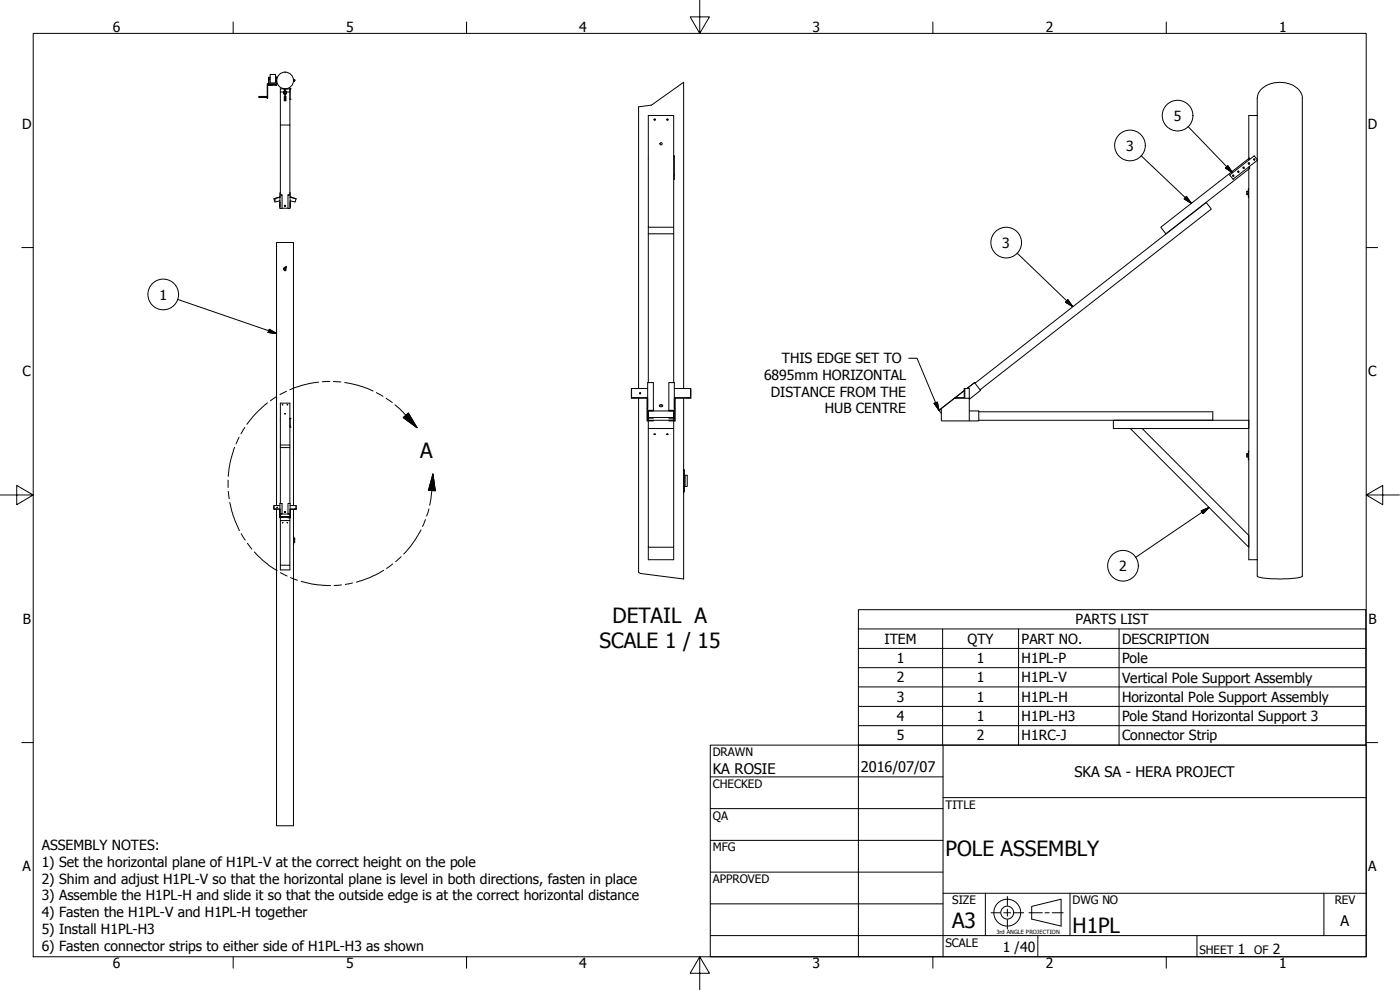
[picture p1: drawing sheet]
<svg xmlns="http://www.w3.org/2000/svg" width="420mm" height="297mm" viewBox="0 0 420 297" stroke-linecap="round" stroke-linejoin="round" font-family="sans-serif">
<!-- layer: Visible (ANSI) -->
<g fill="none" stroke="#000" stroke-width=".3">
<path d="M80.2 28.9h-2.5v.4h2.5l.1-4.2v4.2M80.2 29.3l.1 .3zM80.3 25.1h2.8v.3h-2.8M80.6 23.2l.1 2.4zM80.7 25.6h2.2M80.7 23.2h.4M80.7 23.8h.4M80.7 23.4h.4M80.9 25.6h.1M81.1 22.3h1.6v2.6h-1.6zM81.8 25.3h.1M82.7 23.8h.3"/>
<path d="M82.7 23.4h.3M82.9 23.2v2.4zM82.9 23.2h.1M82.9 23.2h-.2h.3v.2M83 25.4l-.1 .2M83 23.4v1.7M84.1 37.5v21h.5v4h-.6l.1-4.7M84.1 27.6v9.9h2.9M84.1 27.6h1M85 26.7h.1M85.3 29.1l.5-.2h-.5v.2h.4v1.1l.1-1.1M85.3 29.1v1.1z"/>
<path d="M85.3 30.2h.1M85.3 26.7h-1.2v.9M85.3 27.6h.5M85.3 29.6h.2M85.3 29.8h.2M85.4 26.7v.5M85.5 29.3h.2v.9h-.2zM85.5 28.4h.1M85.6 28.4l-.1 .6 .1-.6M85.7 26.7v.5M85.7 29.6h.1M85.7 29.8h.1"/>
<path d="M85.7 26.7h1.4M86 26.7h.1M86 27.6h1M87 26.7v31.8h-.6M87 26.7h.1M87 29.8h.1M87.1 26.7h.1M87.1 29.8h.1M87.1 26.7v3.1M88.1 24v.3M88.3 23.9l.2 .2-.3 .3zM88.3 24.1l-.2 .1 .2 .2"/>
<path d="M88.3 24.1h.1M88.3 24.3v.1M191.6 32.1v84.5M205.2 24.7v91.9M377.3 34.7h-2.5v13.3M83.9 59.1l-1.7 .6M83.9 59.1h.1M84 59.2l-1.8 .5 .3 .9 1.5-.4M84 58.5h.6M87 57.8l.1 4.7h-.7M87.1 58.5h-.7v4M87.1 59.2l1.7 .5"/>
<path d="M87.1 59.1l1.8 .5-.3 1-1.5-.4M87.1 59.1h.1M202.2 46.8h.2v7h-.2M369.1 52.4v.2M369.1 52.6l.9 1.1M370 53.7h.2M374.2 58.3h.1M374.2 58h.1M374.2 57.6h.1M374.3 57.5h.3M374.3 58h.3M374.3 58.4h.3"/>
<path d="M374.6 57.4h-.4v.9M374.8 56.6v2.6M374.8 50.1v117.8h2.5M374.8 48.8v.5M375 47.8v-.4l-26.6 20.8 1.5 2 25.1-19.7v-.6M377.3 47.9v-18.4a5.8 5.8 0 0 1 6-4.7 6.8 6.8 0 0 1 7.4 3.6l.1 144.4a7.3 7.3 0 0 1-4.1 .9l-6.3-.2a5.5 5.5 0 0 1-3.1-.7v-124.7l-7.2 5.6M377.3 47.9l-1-1.1-7.2 5.6M377.3 47.9v.2M83.9 60.8l.1 1.4zM83.9 60.2v.6M84.6 62.5h1.8M85.3 61.7h.4"/>
<path d="M85.9 80l-.3 .2M87.1 60.8v1.4zM87.1 60.2v.6M194.6 68.2v46.6M194.6 70.2h7.6M202.2 68.2v-33.5h-7.6v33.5h7.6v2M202.2 70.2v44.6M85.1 80.7l.1 .1M85.3 80.8h.1M85.3 80.2v1v-1h.5v.2M85.3 80.6h.2M85.3 80.8h.2"/>
<path d="M85.3 80.4l-.2 .2M85.5 80.2h.2v1h-.2zM85.7 81.1h.1M85.7 80.6h.1M85.7 80.8h.1M85.8 80.4l-.1 .8v-1h-.4l.2 .9M85.8 80l.1 .2M86 80.2l-.2 .2M189.5 116.6v2.9h.7M190.2 119.3v.2h4M191.6 119.5v52.2M192.1 117.8l.2 .2-.3 .2v-.3l.2 .1-.1 .2"/>
<path d="M194.2 119.5h.2v3h-.2zM194.4 116.6h-4.9v2.7h4.9M202.4 116.6h4.9v2.7h-4.9M205.2 119.5v21.4M206.6 119.3v.2h-4M207.3 116.6v2.9h-.7M286.4 119.5l-3.9 3v3.8h11.3v-3h-2.9M286.4 119.5h.3M286.4 119.5l3-2.3-7.6 5.9M286.7 119.5v-.2h2.7v-2.7h1.5v9.7M286.7 119.5h4.2M289.6 116.6v2.9"/>
<path d="M292.5 114.8h.1M292.5 114.8l1.8 2.3-3.4 2.7M292.5 114.8l-2.3 1.8M292.6 115l69.4-54.2 1.5 1.9-69.4 54.3M84.1 133.5v17.6M84.1 134.3h2.9M87 133.5v-12.5h-2.9v12.5h2.9v.8M87 134.3v16.8M87 125.5h.1M87 128.1h.1M87.1 125.5h.1M87.1 128.1h.1"/>
<path d="M87.1 125.5v2.6M194.2 122.5v3.8h1.9v-.2h-1.5v-.6h-.2h1.7v-.2h-1.5v-2h1.5v-8.5h-1.7v11.5M194.4 123.1h1.7M194.6 126.3v37.9h7.6v-37.9M194.6 123.3h7.6v2h-7.6zM194.6 128.6h7.6M196.1 126.1h6.1M196.3 130.3h.4M197.9 121.8l.4-.3 .6 .3M197.9 121.6a.42 .42 0 0 1 .7-.2 .42 .42 0 0 1 0 .6l-.7-.1zM200.1 130.3h.4M200.7 125.3h1.5v-2h-1.5v-8.5h1.7v11.5"/>
<path d="M200.7 123.1h1.7M202.6 122.5v-3h-.2l.2 6.8h-1.9v-.2h1.5v-.6h.2l-1.7-.2M281.8 123.1h.1M281.8 123.1l.7 1M282.5 122.5l-.7 .6M293.8 123.6h70.2v2.5h-70.2M334.1 126.1h40.7v2.5h-40.7zM339.2 128.6h3.6l32 32v3.6zM374.2 136.8h.1M374.3 136.8h.3M374.6 136.1h-.4v1h.4M374.6 136.3h-.4"/>
<path d="M374.8 135.4v2.6M82.2 151.7v1.1h.3M82.5 152.7l1.4 .1M83 152.8v95h5.1v-84.4M83 151.7v-78.9h5.1v78.9M83.2 152.2v.1M83.9 154v1.3h.7l-.6-.2h.6l-.5-.1v-.8h.5v-3.1h-.6v4.2M83.9 152.8l.1 1.2zM84 151.7h-1.8v1h1.8M84 154.2h.6M84.1 155.3v14.3h2.9v-14.2M84.1 154.2h2.9v.8h-2.9z"/>
<path d="M84.1 156.2h2.9M84.6 155.2h2.4M84.8 156.8h.1M85.3 153.7h.4M86.2 156.8h.1M86.4 154.2h.7M87.1 151.7h1.7v1h-1.7M87.1 154v-1.2v2.6h-.7l.7-.3h-.7l.6-.1v-.8h-.6v-3.1h.7v4.3M88.1 152.8v8M88.6 152.7l-1.5 .1M88.8 151.7l.1 1.1h-.3M205.2 147.6v26.1"/>
<path d="M205.2 140.9h.2v6.7h-.2zM205.4 142.6h.2v3.4M205.4 146h.2M205.6 142.6h.6v3.4h-.6M84.1 169.6v1.4h2.9v-1.4M88.1 160.8v2.6zM88.1 161.5l.2 1.2M88.1 162.7h.2M88.3 161.5h.2v1.2h-.2M194.6 164.2v3.7h7.6v-3.7"/>
<circle cx="85.6" cy="27.8" r=".55"/>
<circle cx="85.6" cy="24.1" r="2.51"/>
<circle cx="85.6" cy="27.7" r=".32"/>
<circle cx="196.5" cy="35.9" r=".22"/>
<circle cx="200.3" cy="35.9" r=".22"/>
<circle cx="198.4" cy="43.1" r=".35"/>
<circle cx="370.1" cy="52.7" r=".22"/>
<circle cx="371.6" cy="51.5" r=".22"/>
<circle cx="373.2" cy="50.3" r=".22"/>
<circle cx="374.8" cy="49" r=".22"/>
<circle cx="376.4" cy="47.8" r=".22"/>
<circle cx="82.7" cy="60" r=".03"/>
<circle cx="84.8" cy="121.4" r=".1"/>
<circle cx="85.6" cy="124.2" r=".1"/>
<circle cx="86.3" cy="121.4" r=".1"/>
</g>
<!-- layer: Break Line (ANSI) -->
<path d="M205.2 24.7l-9.7 6.8-3.9 .6M191.6 171.7l.6 .4 13 1.6" fill="none" stroke="#000" stroke-width=".3"/>
<!-- layer: Detail Boundary (ANSI) -->
<g fill="none" stroke="#000" stroke-width=".3">
<path d="M83 119l-1.8 1.3M86 117.4l-2 1M95.6 114.7a28.6 28.6 0 0 0-8.6 2.3M99 114.5h-2.3M100.1 114.5l2.2 .1M103.4 114.8a26.6 26.6 0 0 1 8.6 2.5M113 117.8l1.9 1.1M115.9 119.5l1.8 1.3M70.4 134.2a29.5 29.5 0 0 0-1.9 8.7M71.8 131.2l-.9 2M73.5 128.3l-1.2 1.9M80.3 120.9a31.8 31.8 0 0 0-6.2 6.4"/>
<path d="M118.6 121.5l2.4 2.2 4.2 4.6M121 125.3l1.6-1.4 2.6 4.4zM68.5 144.1v2.2M68.5 147.4l.3 2.3M69 150.7a30.3 30.3 0 0 0 2.9 8.5M126.4 159a32.2 32.2 0 0 1-5.2 7.2M127.7 155.9l-.9 2.1M128.7 152.7l-.6 2.2M129.9 142.2l.7 5-2-.1zM129.9 142.2l-.3 5-.6 4.4M72.4 160.1l1.2 1.9M74.2 163l1.4 1.8"/>
<path d="M76.3 165.6a31.3 31.3 0 0 0 6.9 5.6M84.1 171.8l2.1 1M87.2 173.3l2.1 .8M90.4 174.4a30.1 30.1 0 0 0 8.8 1.3M102.5 175.5l-2.2 .2M105.8 174.9l-2.2 .5M115.1 171.1a32.5 32.5 0 0 1-8.2 3.6M117.9 169.2l-1.9 1.3M120.4 167.1l-1.7 1.4"/>
</g>
<path d="M121 125.3l4.2 3zM121 125.3l1.6-1.4 2.6 4.4zM129.9 142.2l.7 5zM129.9 142.2l.7 5-2-.1z" fill="#000" stroke="#000" stroke-width=".3"/>
<!-- layer: Symbol (ANSI) -->
<g fill="none" stroke="#000" stroke-width=".3">
<path d="M356.6 38l13.3 13.8M342.5 46.7l15.1 14.3M356 58.9l1.6 2.1-2.2-1.3zM368.5 49.7l1.4 2.1-2.1-1.4zM305.2 75.9l16.7 16.1M53.3 89.8l29.7 10.3M80.8 98.8l2.2 1.3-2.5-.4zM320.5 89.9l1.4 2.1-2.1-1.3zM272.7 107.5h2.5l6.6 15.6M280.4 121l.9-.4 .5 2.5zM360.5 153.3l2.3-1-1.7 1.8zM362.8 152.3l-22 14.9"/>
<path d="M257.6 188.7v-5.8h152.3v5.8M257.6 188.7h152.3v5.8M257.6 188.7v34.9h152.3v-29.1M257.6 194.5h152.3M282.9 188.7v34.9M305.7 188.7v34.9M335.9 188.7v34.9M257.6 200.3h152.3M257.6 206.1h152.3M257.6 211.9h152.3M257.6 217.7h152.3"/>
<circle cx="353.4" cy="34.7" r="4.6"/>
<circle cx="339.1" cy="43.6" r="4.6"/>
<circle cx="302" cy="72.8" r="4.6"/>
<circle cx="49" cy="88.3" r="4.6"/>
<circle cx="337" cy="169.8" r="4.6"/>
</g>
<!-- layer: Border (ANSI) -->
<g fill="none" stroke="#000" stroke-width=".3">
<path d="M10 10h400v277.1h-400zM70 6.6v3.4M140 6.6v3.4M210 0v10l-2.9-4.9h5.8l-2.9 4.9M280 6.6v3.4M350 6.6v3.4M6.5 74.3h3.5M410 74.3h3.4M0 148.5h10l-5-2.8v5.7l5-2.9M410 148.5l5 2.9v-5.7l-5 2.8h10M6.5 222.8h3.5M410 222.8h3.4"/>
<path d="M70 287.1v3.4M140 287.1v3.4M210 287.1l2.9 4.9h-5.8l2.9-4.9v9.9M280 287.1v3.4M350 287.1v3.4"/>
</g>
<!-- layer: Title (ANSI) -->
<g fill="none" stroke="#000" stroke-width=".3">
<path d="M213.2 223.6h196.8v63.5h-196.8zM213.2 233.1h69.8M257.6 223.6v63.5M283 239.3h127M283 223.6v63.5M213.2 242.6h69.8M213.2 252.1h69.8M213.2 261.7h69.8M213.2 271.2h69.8M283 268h127M295.7 268v12.7M321.1 268v12.7"/>
<path d="M397.3 268v12.7M213.2 280.7h196.8M311.5 280.7v6.4M359.2 280.7v6.4"/>
</g>
<!-- layer: Symbol (ANSI) -->
<path d="M355.4 59.7l2.2 1.3zM356 58.9l1.6 2.1-2.2-1.3zM367.8 50.4l2.1 1.4zM368.5 49.7l1.4 2.1-2.1-1.4zM80.5 99.7l2.5 .4zM80.8 98.8l2.2 1.3-2.5-.4zM319.8 90.7l2.1 1.3zM320.5 89.9l1.4 2.1-2.1-1.3zM280.4 121l1.4 2.1zM280.4 121l.9-.4 .5 2.5zM362.8 152.3l-1.7 1.8zM360.5 153.3l2.3-1-1.7 1.8z" fill="#000" stroke="#000" stroke-width=".3"/>
<!-- layer: Sketch Geometry (ANSI) -->
<g fill="none" stroke="#000" stroke-width=".3">
<path d="M297.4 273.9h2.8M301.2 273.9h2.1M302.3 269v2.7M302.3 272.8v2.1M302.3 276v2.8M304.4 273.9h2.8M308.8 273.9h4M309.6 272l8.9-2.2v8.1l-8.9-2.1zM313.6 273.9h1.3M315.8 273.9h3.3"/>
<circle cx="302.3" cy="273.8" r="4"/>
<circle cx="302.3" cy="273.8" r="1.94"/>
</g>
<g font-size="6.3">
<text x="126.1" y="137.4">A</text>
<text x="183.8" y="186.8">DETAIL A</text>
<text x="179.9" y="194.3">SCALE 1 / 15</text>
<text x="283.8" y="257">POLE ASSEMBLY</text>
<text x="285.8" y="278.6">A3</text>
<text x="321.9" y="280">H1PL</text>
</g>
<g font-size="4.4">
<text x="213.9" y="232.2">KA ROSIE</text>
<text x="258.4" y="231.6">2016/07/07</text>
<text x="322.5" y="233">SKA SA - HERA PROJECT</text>
<text x="402.3" y="277.9">A</text>
</g>
<g font-size="4.2">
<text x="33.8" y="9.6">6</text>
<text x="103.9" y="9.6">5</text>
<text x="173.9" y="9.6">4</text>
<text x="243.8" y="9.6">3</text>
<text x="313.9" y="9.6">2</text>
<text x="383.9" y="9.6">1</text>
<text x="6.7" y="38.7">D</text>
<text x="352.2" y="36.2">5</text>
<text x="410.5" y="38.7">D</text>
<text x="337.9" y="45.2">3</text>
<text x="300.8" y="74.3">3</text>
<text x="47.9" y="89.9">1</text>
<text x="6.8" y="113">C</text>
<text x="234.6" y="109">THIS EDGE SET TO</text>
<text x="410.7" y="113">C</text>
<text x="229.3" y="114">6895mm HORIZONTAL</text>
<text x="231.3" y="119">DISTANCE FROM THE</text>
<text x="247.5" y="124.1">HUB CENTRE</text>
<text x="335.9" y="171.3">2</text>
<text x="6.9" y="187.2">B</text>
<text x="322.8" y="187.4">PARTS LIST</text>
<text x="410.7" y="187.2">B</text>
<text x="265.5" y="193.2">ITEM</text>
<text x="290.4" y="193.2">QTY</text>
<text x="306.6" y="193.2">PART NO.</text>
<text x="336.7" y="193.2">DESCRIPTION</text>
<text x="269.1" y="198.9">1</text>
<text x="293.2" y="198.9">1</text>
<text x="306.6" y="198.9">H1PL-P</text>
<text x="336.7" y="199">Pole</text>
<text x="269.1" y="204.8">2</text>
<text x="293.2" y="204.8">1</text>
<text x="306.6" y="204.8">H1PL-V</text>
<text x="336.7" y="204.8">Vertical Pole Support Assembly</text>
<text x="269.1" y="210.6">3</text>
<text x="293.2" y="210.6">1</text>
<text x="306.6" y="210.6">H1PL-H</text>
<text x="336.7" y="210.6">Horizontal Pole Support Assembly</text>
<text x="269.1" y="216.3">4</text>
<text x="293.2" y="216.3">1</text>
<text x="306.6" y="216.4">H1PL-H3</text>
<text x="336.7" y="216.4">Pole Stand Horizontal Support 3</text>
<text x="269.1" y="222.2">5</text>
<text x="293.2" y="222.2">2</text>
<text x="306.6" y="222.2">H1RC-J</text>
<text x="336.7" y="222.2">Connector Strip</text>
<text x="12.5" y="255.1">ASSEMBLY NOTES:</text>
<text x="6.8" y="261.4">A</text>
<text x="12.5" y="260.1">1) Set the horizontal plane of H1PL-V at the correct height on the pole</text>
<text x="410.7" y="261.4">A</text>
<text x="12.5" y="265.2">2) Shim and adjust H1PL-V so that the horizontal plane is level in both directions, fasten in place</text>
<text x="12.5" y="270.2">3) Assemble the H1PL-H and slide it so that the outside edge is at the correct horizontal distance</text>
<text x="12.5" y="275.2">4) Fasten the H1PL-V and H1PL-H together</text>
<text x="12.5" y="280.2">5) Install H1PL-H3</text>
<text x="12.5" y="285.2">6) Fasten connector strips to either side of H1PL-H3 as shown</text>
<text x="300.9" y="285.6">1 /40</text>
<text x="371.5" y="286.2">1</text>
<text x="382" y="286.2">2</text>
<text x="33.8" y="290.5">6</text>
<text x="103.9" y="290.5">5</text>
<text x="173.9" y="290.5">4</text>
<text x="243.8" y="290.5">3</text>
<text x="313.9" y="290.5">2</text>
<text x="383.9" y="290.5">1</text>
</g>
<g font-size="3.5">
<text x="213.9" y="226.9">DRAWN</text>
<text x="213.9" y="236.4">CHECKED</text>
<text x="213.9" y="245.9">QA</text>
<text x="283.8" y="242.6">TITLE</text>
<text x="213.9" y="255.4">MFG</text>
<text x="213.9" y="265">APPROVED</text>
<text x="285.8" y="271.3">SIZE</text>
<text x="321.9" y="271.3">DWG NO</text>
<text x="400.6" y="271.3">REV</text>
<text x="283.8" y="284">SCALE</text>
<text x="360" y="286.2">SHEET</text>
<text x="376.4" y="286.2">OF</text>
</g>
<text font-size="1.7" x="299" y="280.3">3rd ANGLE PROJECTION</text>
</svg>
